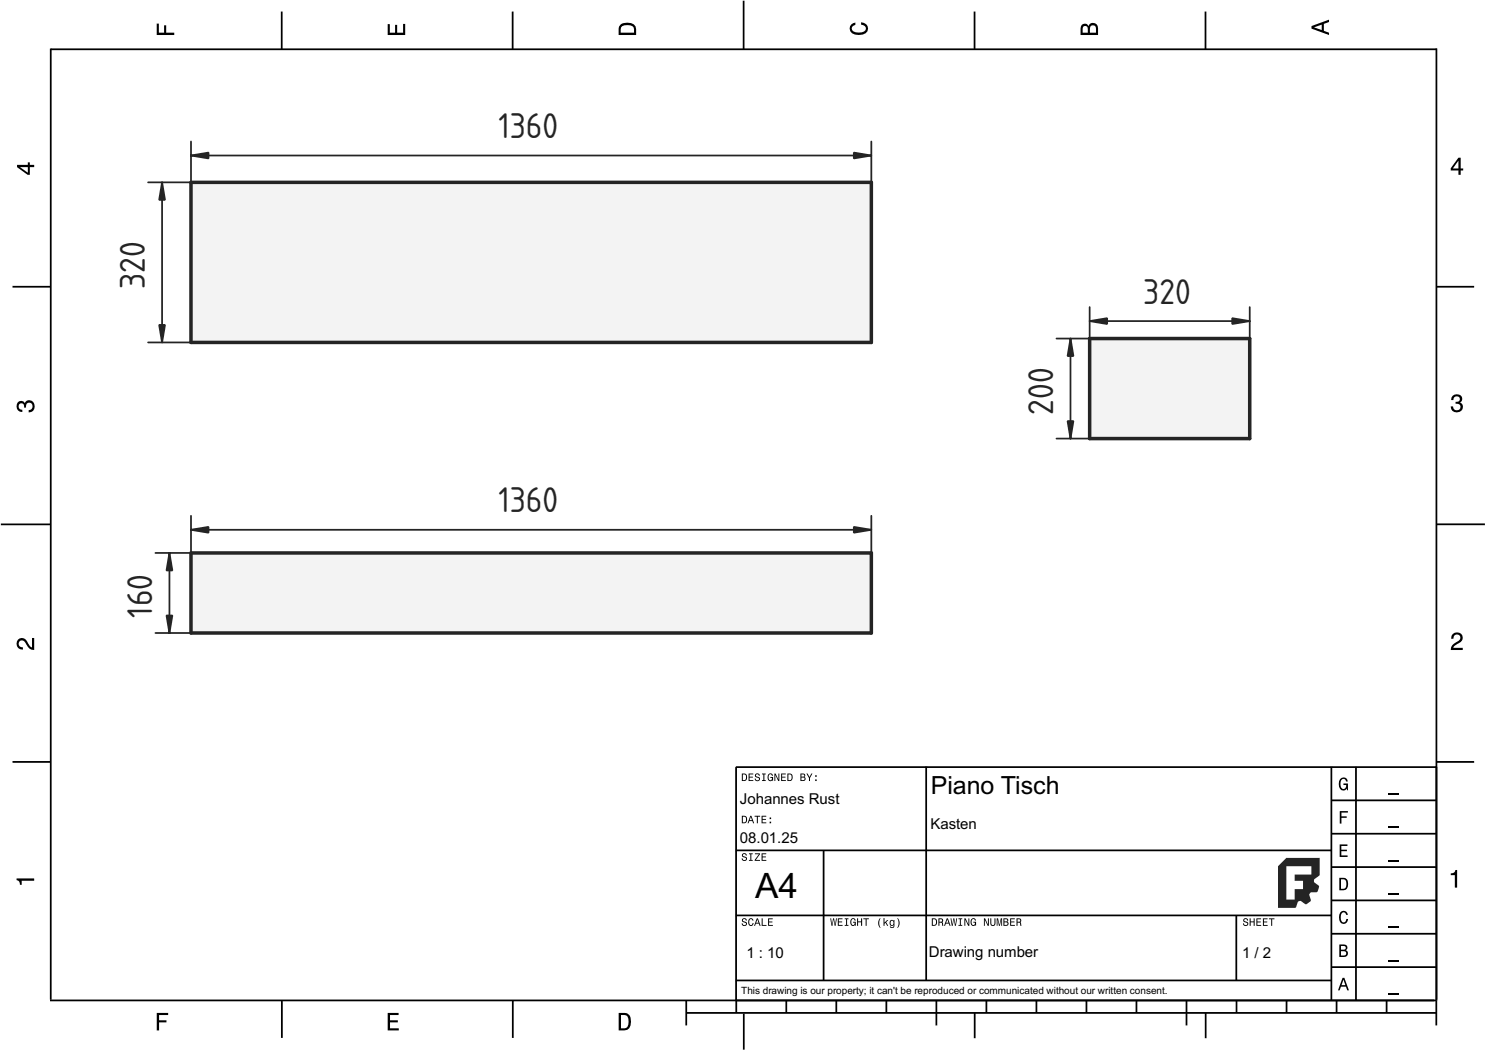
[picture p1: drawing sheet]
<svg xmlns="http://www.w3.org/2000/svg" width="297mm" height="210mm" viewBox="0 0 297 210" stroke-linecap="round" stroke-linejoin="round" font-family="sans-serif">
<g fill="none" stroke="#000" stroke-width=".35">
<path d="M10.1 9.9h277.1M10.1 9.7v190.1M56.3 2.3v7.6M102.5 2.3v7.6M148.6 .1v9.8M194.8 2.3v7.6M241 2.3v7.6M287.1 9.7v190.3M2.5 57.3h7.5M287.2 57.3h7.5M.2 104.8h10M287.2 104.8h9.6"/>
<path d="M2.5 152.3h7.5M147.1 153.3h140.1M147.1 153.3v46.7M185.1 153.2v42.8M266.1 160h21.1M266.1 153.3v46.7M271.1 153.3v46.7M287.2 152.3h7.5M147.1 170h119.1M164.6 170v26M266.1 180h21.1M266.1 173.3h21.1"/>
<path d="M266.1 166.7h21.1M10 200h277.2M56.3 200v7.5M102.5 200v7.5M137.2 200v5M147.1 196h119.1M147.1 183h119.1M147.2 200v2.5M157.2 200v2.5M167.2 200v2.5M177.2 200v2.5M187.2 200v5"/>
<path d="M197.2 200v2.5M207.2 200v2.5M217.2 200v2.5M227.2 200v2.5M237.2 200v5M247.1 183v13M247.2 200v2.5M257.2 200v2.5M266.1 193.3h21.1M266.1 186.7h21.1M267.2 200v2.5M277.2 200v2.5"/>
<path d="M287.1 200v5M137.1 202.5h150.1M148.7 202.6v7.2M194.8 202.4v5.1M241 202.4v5.1"/>
</g>
<g fill="#000">
<path d="M31.3 4.7h.5v1.8h1v-1.4h.4v1.4h1.6v.5h-3.5z" fill-rule="evenodd"/>
<path d="M77.5 4.8h.4v1.7h1.1v-1.5h.4v1.5h1.2v-1.7h.4v2.2h-3.5z" fill-rule="evenodd"/>
<path d="M124.1 4.9a2.19 2.19 0 0 0-.4 2.1h3.5v-1.2a1.42 1.42 0 0 0-1.8-1.3l-.8 .1zM124.4 5.2a2.14 2.14 0 0 1 2.3 .3v1h-2.6v-1z" fill-rule="evenodd"/>
<path d="M170.1 4.9l.9-.4v.5a.7 .7 0 0 0-.7 .5 .7 .7 0 0 0 .3 .8 2.28 2.28 0 0 0 2.4-.3 .78 .78 0 0 0-.1-.8 .78 .78 0 0 0-.8-.3v-.5a1.24 1.24 0 0 1 1.4 1.1 1.24 1.24 0 0 1-1 1.4 2.22 2.22 0 0 1-2.5-.7l-.2-.5z" fill-rule="evenodd"/>
<path d="M216.2 5l-.2 .8v1.2h3.5v-1.3a.98 .98 0 0 0-.7-1.1 .98 .98 0 0 0-1.2 .6 .84 .84 0 0 0-1.4-.2zM216.5 5.3a.54 .54 0 0 1 .7-.1 .54 .54 0 0 1 .2 .6v.7h-1zM218 5.2a.62 .62 0 0 1 .7-.1 .62 .62 0 0 1 .4 .6v.8h-1.2z" fill-rule="evenodd"/>
<path d="M262.2 5.2v.5l3.5 1.3v-.5l-1.1-.3v-1.4l1.1-.4v-.5zM262.7 5.5l1.5-.6v1.1z" fill-rule="evenodd"/>
<path d="M3.4 33v.4l2.1 1.5h.5v-1.5h.8v-.4h-.8v-.5h-.4v.5zM4 33.4h1.6v1.1z" fill-rule="evenodd"/>
<path d="M291.5 31.5l-1.5 2.1v.5h1.5v.8h.5v-.8h.5v-.4h-.5v-2.2zM291.5 32.1v1.6h-1.1z" fill-rule="evenodd"/>
<path d="M3.6 80.4a.86 .86 0 0 1 1.4 .2 1.06 1.06 0 0 1 1.2-.5 1.06 1.06 0 0 1 .7 1.2 1.1 1.1 0 0 1-1.2 1.1v-.4a.71 .71 0 0 0 .8-1 .71 .71 0 0 0-1.3-.1v.6h-.4a.61 .61 0 0 0-.3-.8 .61 .61 0 0 0-.8 .2 .61 .61 0 0 0 .2 .8l.6 .2v.5a1.15 1.15 0 0 1-1.2-.7 1.15 1.15 0 0 1 .3-1.3z" fill-rule="evenodd"/>
<path d="M290.4 79.1a1.08 1.08 0 0 1 1.3-.2 1.08 1.08 0 0 1 .5 1.3l-.3 .3a1.06 1.06 0 0 1 .5 1.3 1.06 1.06 0 0 1-1.2 .6 1.1 1.1 0 0 1-1.2-1.2h.5a.71 .71 0 0 0 .9 .8 .71 .71 0 0 0 .1-1.2l-.5-.1v-.4a.61 .61 0 0 0 .7-.3 .61 .61 0 0 0-.2-.8 .61 .61 0 0 0-.8 .2l-.2 .6h-.4z" fill-rule="evenodd"/>
<path d="M3.6 127.9a1.22 1.22 0 0 1 2 .7l.4 .6 .4 .2v-1.9h.4v2.4a1.8 1.8 0 0 1-1.7-1.4 .71 .71 0 0 0-.9-.5 .71 .71 0 0 0-.5 .9 .71 .71 0 0 0 .9 .5v.5a1.18 1.18 0 0 1-1.2-.7 1.18 1.18 0 0 1 .2-1.3z" fill-rule="evenodd"/>
<path d="M290.4 126.7a1.18 1.18 0 0 1 1.9 .3 1.18 1.18 0 0 1-1 1.7l-.5 .4-.3 .4h1.9v.4h-2.4a1.8 1.8 0 0 1 1.4-1.7 .71 .71 0 0 0 .5-.9 .71 .71 0 0 0-.9-.5 .71 .71 0 0 0-.5 .9h-.4l.1-.6z" fill-rule="evenodd"/>
<path d="M148.3 154.6v1.5h.5a.77 .77 0 0 0 .6-.7 .77 .77 0 0 0-.6-.8zM148.5 154.8a.58 .58 0 0 1 .6 .6 .58 .58 0 0 1-.6 .6zM149.6 154.6v1.5h1v-.1h-.8v-.6h.7v-.1h-.7v-.5h.8v-.2zM151 154.7a.53 .53 0 0 0 0 .6 .53 .53 0 0 0 .6 .2 .32 .32 0 0 1-.2 .5 .32 .32 0 0 1-.4-.4h-.1a.5 .5 0 0 0 .6 .6 .5 .5 0 0 0 .2-.9l-.4-.1a.28 .28 0 0 1-.1-.3 .28 .28 0 0 1 .3-.2 .28 .28 0 0 1 .2 .4h.2a.51 .51 0 0 0-.3-.5 .51 .51 0 0 0-.6 .1zM152.3 154.6v.2h.3v1.2h-.3v.1h.8v-.1h-.3v-1.2h.3v-.2zM153.6 154.8a.81 .81 0 0 0 .5 1.4l.3-.3 .1 .2v-.8h-.5v.2h.3l-.2 .5a.6 .6 0 0 1-.5-.6 .6 .6 0 0 1 .5-.6l.2 .3h.2v-.2a.5 .5 0 0 0-.9-.1zM154.8 154.6v1.5h.2v-1.2l.6 1.2h.2v-1.5h-.2v1.3l-.6-1.3zM156.1 154.6v1.5h1v-.1h-.8v-.6h.7v-.1h-.7v-.5h.8v-.2zM157.4 154.6v1.5h.5a.77 .77 0 0 0 .6-.7 .77 .77 0 0 0-.6-.8zM157.6 154.8a.58 .58 0 0 1 .6 .6 .58 .58 0 0 1-.6 .6zM160 154.6v1.5h.6a.42 .42 0 0 0 .4-.3 .42 .42 0 0 0-.2-.5l.2-.2-.1-.4zM160.2 154.8h.3a.23 .23 0 0 1 .3 .2 .23 .23 0 0 1-.3 .3h-.3zM160.2 155.4h.3a.26 .26 0 0 1 .3 .3 .26 .26 0 0 1-.3 .3h-.3zM161.2 154.6l.5 .9v.6h.2v-.6l.5-.9h-.2l-.4 .7-.4-.7zM162.9 155.8v.3h.3v-.3zM162.9 155v.3h.3v-.3z" fill-rule="evenodd"/>
<path d="M267.9 155.8a.85 .85 0 0 1 .9-.4 .85 .85 0 0 1 .6 .8h-.3l-.1-.2a.49 .49 0 0 0-.4-.3 .49 .49 0 0 0-.5 .3 1.2 1.2 0 0 0 .4 1.7 .66 .66 0 0 0 .6-.8h-.6v-.3h1v1.4h-.2l-.1-.4-.3 .3a.85 .85 0 0 1-1.2-.6v-1.1z" fill-rule="evenodd"/>
<path d="M3.3 175.6h3.5v.5h-2.5v.8h-.3a.77 .77 0 0 0-.7-1z" fill-rule="evenodd"/>
<path d="M148.4 170.7a.53 .53 0 0 0 0 .6 .53 .53 0 0 0 .6 .2 .32 .32 0 0 1-.2 .5 .32 .32 0 0 1-.4-.4h-.2a.5 .5 0 0 0 .7 .5 .5 .5 0 0 0 .2-.8l-.4-.1a.28 .28 0 0 1-.1-.4 .28 .28 0 0 1 .3-.1 .28 .28 0 0 1 .2 .3h.2a.51 .51 0 0 0-.3-.4 .51 .51 0 0 0-.6 .1zM149.7 170.6v.2h.3v1.1h-.3v.2h.8v-.2h-.3v-1.1h.3v-.2zM150.9 170.6v.2h.8l-.9 1.3h1.1v-.2h-.8l.8-1.3zM152.2 170.6v1.5h1v-.2h-.8v-.5h.7v-.2h-.7v-.4h.8v-.2z" fill-rule="evenodd"/>
<path d="M148.3 163.1v1.5h.5a.77 .77 0 0 0 .6-.8 .77 .77 0 0 0-.6-.7zM148.5 163.3a.58 .58 0 0 1 .6 .5 .58 .58 0 0 1-.6 .6zM150 163.1l-.6 1.5h.2l.2-.5h.6l.1 .5h.2l-.5-1.5zM150.1 163.3l.2 .7h-.4zM150.8 163.1v.2h.5v1.3h.2v-1.3h.4v-.2zM152.2 163.1v1.5h1v-.2h-.8v-.5h.7v-.2h-.7v-.4h.8v-.2zM153.8 164.3v.3h.3v-.3zM153.8 163.4v.3h.3v-.3z" fill-rule="evenodd"/>
<path d="M267.8 168.8h1.5v.3h-1.2v.8h1.1v.3h-1.1v.8h1.3v.3h-1.6z" fill-rule="evenodd"/>
<path d="M267.8 162.1h1.6v.3h-1.3v.8h1.1v.3h-1.1v1.1h-.3z" fill-rule="evenodd"/>
<path d="M267.7 175.5v2.5h.8a1.37 1.37 0 0 0 .7-2.2 1.56 1.56 0 0 0-1.5-.3zM268.1 175.8h.7a1.35 1.35 0 0 1 0 1.8l-.7 .1z" fill-rule="evenodd"/>
<path d="M290 174.6a.77 .77 0 0 0 .9-.7h.4v3.5h-.5v-2.5h-.8z" fill-rule="evenodd"/>
<path d="M148.4 183.7a.53 .53 0 0 0 0 .6 .53 .53 0 0 0 .6 .2 .32 .32 0 0 1-.2 .5 .32 .32 0 0 1-.4-.4h-.2a.5 .5 0 0 0 .7 .5 .5 .5 0 0 0 .2-.8l-.4-.1a.28 .28 0 0 1-.1-.4 .28 .28 0 0 1 .3-.1 .28 .28 0 0 1 .2 .3h.2a.51 .51 0 0 0-.3-.4 .51 .51 0 0 0-.6 .1zM149.7 183.8a.8 .8 0 0 0-.1 .8 .8 .8 0 0 0 .7 .5l.3-.6h-.2l-.2 .4a.61 .61 0 0 1-.4-.6 .61 .61 0 0 1 .4-.6l.2 .3h.2v-.2a.5 .5 0 0 0-.9 0zM151.3 183.6l-.6 1.5h.2l.2-.5h.6l.1 .5h.2l-.5-1.5zM151.4 183.8l.2 .7h-.4zM152.2 183.6v1.5h1v-.2h-.8v-1.3zM153.5 183.6v1.5h1v-.2h-.8v-.5h.7v-.2h-.7v-.4h.8v-.2z" fill-rule="evenodd"/>
<path d="M166 183.6l.2 1.5h.2l.2-1.3 .2 1.3h.2l.3-1.5h-.2l-.2 1.3-.2-1.3h-.2l-.2 1.3-.2-1.3zM167.5 183.6v1.5h.9v-.2h-.7v-.5h.6v-.2h-.6v-.4h.7v-.2zM168.9 183.6v.2h.2v1.1h-.2v.2h.7v-.2h-.3v-1.1h.3v-.2zM170.1 183.8a.82 .82 0 0 0 .5 1.3l.3-.2 .2 .2v-.8h-.6v.2h.4l-.2 .4a.6 .6 0 0 1-.5-.6 .6 .6 0 0 1 .4-.6l.2 .3h.2v-.2a.51 .51 0 0 0-.9 0zM171.3 183.6v1.5h.2v-.7h.6v.7h.2v-1.5h-.2v.6h-.6v-.6zM172.6 183.6v.2h.4v1.3h.2v-1.3h.5v-.2zM175.9 183.5a1.35 1.35 0 0 0 .1 2 1.84 1.84 0 0 1 0-2zM176.6 183.5v1.6h.2v-.4l.2-.2 .3 .6h.3l-.5-.8 .5-.4h-.3l-.5 .5v-.9zM177.9 184a.59 .59 0 0 0-.1 .8 .59 .59 0 0 0 .7 .3l.1-.2a.31 .31 0 0 1-.1 .4 .31 .31 0 0 1-.5-.1h-.1a.47 .47 0 0 0 .5 .3 .47 .47 0 0 0 .4-.5v-1.1h-.2v.2l-.3-.2zM178.1 184.2l.1-.1a.42 .42 0 0 1 .4 .4 .42 .42 0 0 1-.4 .4l-.2-.2zM179.3 183.5a1.85 1.85 0 0 1 0 2 1.22 1.22 0 0 0 0-2z" fill-rule="evenodd"/>
<path d="M186.3 183.6v1.5h.5a.77 .77 0 0 0 .6-.8 .77 .77 0 0 0-.6-.7zM186.5 183.8a.58 .58 0 0 1 .6 .5 .58 .58 0 0 1-.6 .6zM187.6 183.6v1.5h.2v-.7a.45 .45 0 0 1 .5 .2 .45 .45 0 0 1 .1 .5l.2-.1-.3-.7a.42 .42 0 0 0 .2-.4 .42 .42 0 0 0-.4-.3zM187.8 183.8h.2a.26 .26 0 0 1 .3 .2 .26 .26 0 0 1-.3 .3h-.2zM189.3 183.6l-.6 1.5h.2l.2-.5h.6l.1 .5h.2l-.5-1.5zM189.4 183.8l.2 .7h-.5zM190 183.6l.3 1.5h.1l.3-1.3 .2 1.3h.2l.2-1.5h-.1l-.2 1.3-.2-1.3h-.2l-.2 1.3-.2-1.3zM191.6 183.6v.2h.3v1.1h-.3v.2h.7v-.2h-.2v-1.1h.2v-.2zM192.8 183.6v1.5h.2v-1.2l.5 1.2h.3v-1.5h-.2v1.2l-.6-1.2zM194.2 183.8a.81 .81 0 0 0 .5 1.3l.3-.2 .1 .2v-.8h-.5v.2h.3l-.2 .4a.6 .6 0 0 1-.5-.6 .6 .6 0 0 1 .5-.6l.2 .3h.2l-.1-.2a.5 .5 0 0 0-.8 0zM196.7 183.6v1.5h.2v-1.2l.5 1.2h.3v-1.5h-.2v1.2l-.6-1.2zM198 183.6v.9a.52 .52 0 0 0 .5 .6 .52 .52 0 0 0 .5-.6v-.9h-.2v.9a.33 .33 0 0 1-.3 .4 .33 .33 0 0 1-.3-.4v-.9zM199.2 183.6v1.5h.2v-1.4l.3 1.4h.2l.2-1.4v1.4h.2v-1.5h-.3l-.2 1.3-.3-1.3zM200.6 183.6v1.5h.5a.42 .42 0 0 0 .5-.3 .42 .42 0 0 0-.3-.5l.2-.2-.1-.4zM200.8 183.8h.3a.23 .23 0 0 1 .2 .2 .23 .23 0 0 1-.2 .2h-.3zM200.8 184.4h.3a.26 .26 0 0 1 .3 .2 .26 .26 0 0 1-.3 .3h-.3zM201.9 183.6v1.5h1v-.2h-.8v-.5h.7v-.2h-.7v-.4h.8v-.2zM203.2 183.6v1.5h.2v-.7a.45 .45 0 0 1 .5 .2 .45 .45 0 0 1 .1 .5l.2-.1-.3-.7a.42 .42 0 0 0 .2-.4 .42 .42 0 0 0-.4-.3zM203.4 183.8h.2a.26 .26 0 0 1 .3 .2 .26 .26 0 0 1-.3 .3h-.2z" fill-rule="evenodd"/>
<path d="M248.6 183.7a.53 .53 0 0 0 0 .6 .53 .53 0 0 0 .6 .2 .32 .32 0 0 1-.2 .5 .32 .32 0 0 1-.3-.4h-.2a.5 .5 0 0 0 .6 .5 .5 .5 0 0 0 .2-.8l-.4-.1a.28 .28 0 0 1-.1-.4 .28 .28 0 0 1 .3-.1 .28 .28 0 0 1 .2 .3h.2a.51 .51 0 0 0-.3-.4 .51 .51 0 0 0-.6 .1zM249.8 183.6v1.5h.2v-.7h.6v.7h.2v-1.5h-.2v.6h-.6v-.6zM251.1 183.6v1.5h1v-.2h-.8v-.5h.7v-.2h-.7v-.4h.8v-.2zM252.4 183.6v1.5h1v-.2h-.8v-.5h.7v-.2h-.7v-.4h.8v-.2zM253.6 183.6v.2h.5v1.3h.2v-1.3h.5v-.2z" fill-rule="evenodd"/>
<path d="M268.4 195.5l-1 2.5h.4l.2-.8h1l.3 .8h.3l-.9-2.5zM268.5 195.8l.4 1.1h-.7z" fill-rule="evenodd"/>
<path d="M267.7 188.8v2.5h1a.7 .7 0 0 0 .7-.5 .7 .7 0 0 0-.4-.8 .61 .61 0 0 0 .3-.8 .61 .61 0 0 0-.7-.4zM268 189.1h.6a.38 .38 0 0 1 .4 .4 .38 .38 0 0 1-.5 .3h-.5zM268 190.2h.6a.44 .44 0 0 1 .5 .4 .44 .44 0 0 1-.5 .4h-.6z" fill-rule="evenodd"/>
<path d="M267.9 182.4a.85 .85 0 0 1 .9-.3 .85 .85 0 0 1 .6 .8h-.3l-.1-.2a.47 .47 0 0 0-.4-.3 .47 .47 0 0 0-.4 .2 1.21 1.21 0 0 0 .4 1.8 .64 .64 0 0 0 .5-.7h.4a.89 .89 0 0 1-.8 1 .89 .89 0 0 1-1-.7v-1.2z" fill-rule="evenodd"/>
<path d="M31.3 202.5h2.3v.4h-1.8v1.1h1.5v.4h-1.5v1.6h-.5z" fill-rule="evenodd"/>
<path d="M77.5 202.5h2.2v.4h-1.7v1.1h1.5v.4h-1.5v1.2h1.7v.4h-2.2z" fill-rule="evenodd"/>
<path d="M123.7 202.5v3.5h1.1a1.42 1.42 0 0 0 1.3-1.8 1.38 1.38 0 0 0-1.3-1.7zM124.1 202.9l1.1 .1a1.89 1.89 0 0 1 0 2.5l-1.1 .1z" fill-rule="evenodd"/>
</g>
<path d="M277.5 158.7h2.1M277.5 178.7h2.1M277.5 172h2.1M277.5 165.4h2.1M277.5 198.7h2.1M277.5 192h2.1M277.5 185.4h2.1" fill="none" stroke="#000" stroke-width=".25"/>
<path d="M257.1 171.5l-1.6 1.7v8.3h3.3l.3-.2 .4-1 .3-.2 1.1 .6h.3l.8-.6-.3-1.3 .2-.3 1.2-.1 .3-.2 .3-1-1-.9v-.3l1.1-1v-3.5zM257.1 173.2h5v1.6h-3.3v1.3h1.7v1.6h-1.7v2.1h-1.7z" fill-rule="evenodd" fill="#212529"/>
<path d="M38.2 36.5h136v32h-136z" fill-rule="evenodd" fill="#f1f3f5"/>
<path d="M38.2 36.5h136v32h-136z" fill="none" stroke="#212529" stroke-width=".7"/>
<path d="M32.4 36.5v32M38.2 28.3v8.2h-8.6M38.2 31.1h136M174.2 28.3v8.2M29.6 68.5h8.6" fill="none" stroke="#212529" stroke-width=".35"/>
<g fill="#212529" stroke="#212529" stroke-width=".35">
<path d="M32.4 36.5l.6 3.5h-1.2z"/>
<path d="M31.8 65h1.2l-.6 3.5z"/>
<path d="M38.2 31.1l3.5-.6v1.2z"/>
<path d="M170.7 30.5l3.5 .6-3.5 .6z"/>
</g>
<path d="M217.8 67.7h32v20h-32z" fill-rule="evenodd" fill="#f1f3f5"/>
<path d="M217.8 67.7h32v20h-32z" fill="none" stroke="#212529" stroke-width=".7"/>
<path d="M214 67.7v20M217.8 61.4v6.3h-6.6M217.8 64.2h32M249.8 61.4v6.3M211.2 87.7h6.6" fill="none" stroke="#212529" stroke-width=".35"/>
<g fill="#212529" stroke="#212529" stroke-width=".35">
<path d="M214 67.7l.6 3.5h-1.2z"/>
<path d="M213.4 84.2h1.2l-.6 3.5z"/>
<path d="M246.3 63.6l3.5 .6-3.5 .6z"/>
<path d="M217.8 64.2l3.5-.6v1.2z"/>
</g>
<path d="M38.2 110.5h136v16h-136z" fill-rule="evenodd" fill="#f1f3f5"/>
<path d="M38.2 110.5h136v16h-136z" fill="none" stroke="#212529" stroke-width=".7"/>
<path d="M33.9 110.5v16M38.2 103.1v7.4h-7.1M38.2 105.9h136M174.2 103.1v7.4M31.1 126.5h7.1" fill="none" stroke="#212529" stroke-width=".35"/>
<g fill="#212529" stroke="#212529" stroke-width=".35">
<path d="M33.9 110.5l.6 3.5h-1.2z"/>
<path d="M33.3 123h1.2l-.6 3.5z"/>
<path d="M38.2 105.9l3.5-.6v1.2z"/>
<path d="M170.7 105.3l3.5 .6-3.5 .6z"/>
</g>
<text font-size="7" x="150.9" y="179.4">A4</text>
<g font-size="6.7" fill="#212529">
<text x="99.6" y="27.6">1360</text>
<text x="28.9" y="57.7" transform="rotate(-90 28.9 57.7)">320</text>
<text x="228.5" y="60.7">320</text>
<text x="210.5" y="82.9" transform="rotate(-90 210.5 82.9)">200</text>
<text x="99.6" y="102.4">1360</text>
<text x="30.4" y="123.5" transform="rotate(-90 30.4 123.5)">160</text>
</g>
<text font-size="5" x="186" y="158.7">Piano Tisch</text>
<g font-size="3">
<text x="147.9" y="160.7">Johannes Rust</text>
<text x="186" y="165.7">Kasten</text>
<text x="147.9" y="168.6">08.01.25</text>
<text x="149.2" y="191.4">1 : 10</text>
<text x="185.7" y="191.3">Drawing number</text>
<text x="248.3" y="191.4">1 / 2</text>
</g>
<text font-size="2" x="148.2" y="198.8">This drawing is our property; it can't be reproduced or communicated without our written consent.</text>
</svg>
